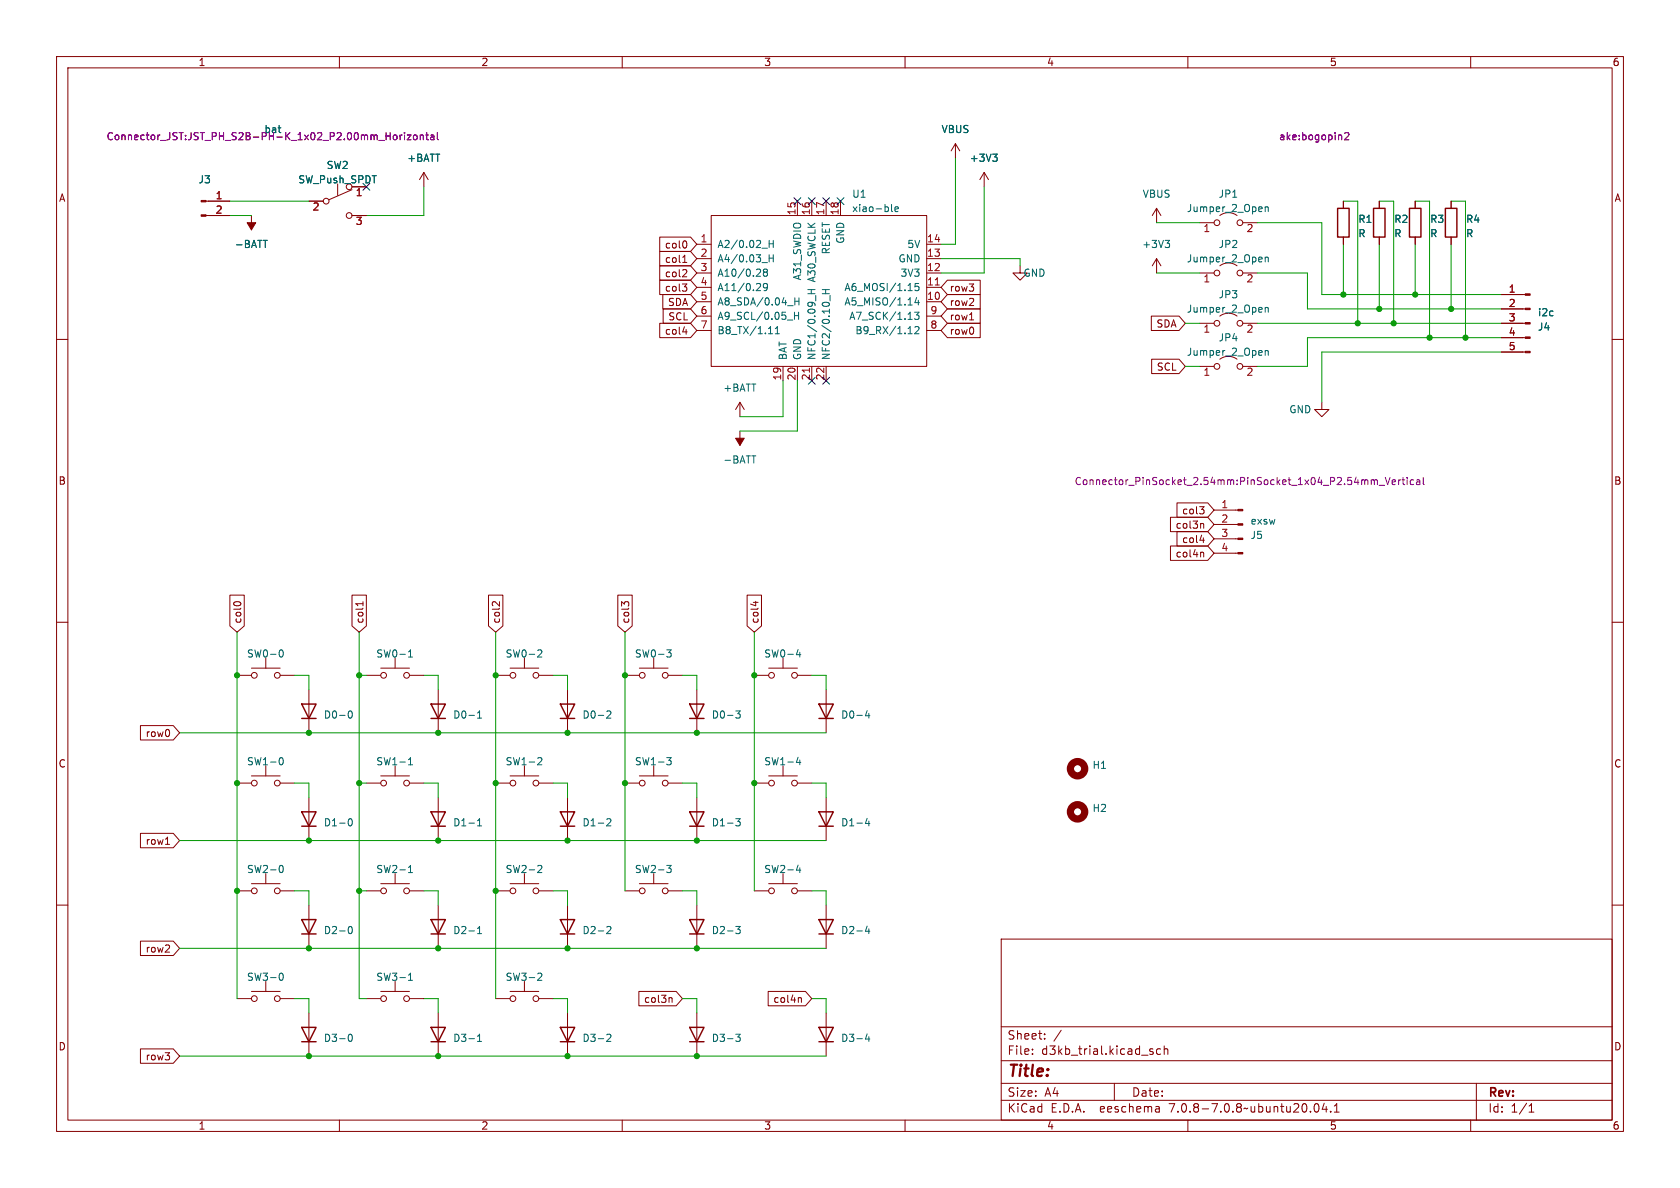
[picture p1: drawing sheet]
<svg xmlns="http://www.w3.org/2000/svg" width="297mm" height="210mm" viewBox="0 0 297 210" stroke-linecap="round" stroke-linejoin="round" font-family="sans-serif">
<g fill="none" stroke="#840000" stroke-width=".18">
<path d="M10 10h277v190h-277zM12 12h273v186h-273zM60 10v2M110 10v2M160 10v2M210 10v2M260 10v2M36.4 38.1h4.2M36.4 35.6h4.2M44.4 38.1v2.5M54.6 35.6h2.5M59.7 32.5v2"/>
<path d="M62.2 38.1h2.6M62.2 33.5l-4 1.8M74.9 30.5l-.7 1.3M74.9 30.5v2.5M74.9 30.5l.8 1.3M125.7 38.1h38.1v26.7h-38.1zM141 35.6v2.5M143.5 35.6v2.5M146 35.6v2.5M148.6 35.6v2.5M168.9 25.4l-.8 1.3M168.9 25.4v2.5"/>
<path d="M168.9 25.4l.8 1.3M174 30.5l-.8 1.3M174 30.5v2.5M174 30.5l.8 1.3M204.5 36.8v2.6M204.5 36.8l-.8 1.3M204.5 36.8l.7 1.3M212.1 39.4h2.5M215.6 38.1a2.54 2.54 0 0 1 3.1 0M219.7 39.4h2.5M237.5 35.6v1.2M243.8 35.6v1.2"/>
<path d="M250.2 35.6v1.2M256.5 35.6v1.2M10 60h2M116.6 44.4h5.5l1.1 1.3-1.1 1.3h-5.5zM116.6 47h5.5l1.1 1.3-1.1 1.2h-5.5zM116.6 49.5h5.5l1.1 1.3-1.1 1.3h-5.5zM116.6 41.9h5.5l1.1 1.3-1.1 1.3h-5.5zM116.6 57.1h5.5l1.1 1.3-1.1 1.3h-5.5zM117.2 52.1h4.9l1.1 1.2-1.1 1.3h-4.9zM117.2 54.6h4.9l1.1 1.3-1.1 1.3h-4.9zM120.6 50.2h.8l-.4 .5M120.7 46.4h.7"/>
<path d="M120.7 58.7h.8M120.9 45.3l.2-.2v1.3M121.2 47.7l.2 .2v.3l-.8 .7h.8M121.2 50.7l.2 .2v.3l-.2 .3M121.2 42.6l.2 .5-.2 .7M121.3 58.2v.9M123.2 48.3h2.5M123.2 43.2h2.5M123.2 53.3h2.5M123.2 50.8h2.5M123.2 45.7h2.5M123.2 55.9h2.5"/>
<path d="M123.2 58.4h2.5M163.8 48.3h2.6M163.8 43.2h2.6M163.8 53.3h2.6M163.8 50.8h2.6M163.8 45.7h2.6M163.8 55.9h2.6M163.8 58.4h2.6M167.5 49.5h5.8v2.6h-5.8l-1.1-1.3zM167.5 52.1h5.8v2.5h-5.8l-1.1-1.3zM167.5 54.6h5.8v2.6h-5.8l-1.1-1.3zM167.5 57.1h5.8v2.6h-5.8l-1.1-1.3z"/>
<path d="M171.4 56.6h.7M180.3 47v1.3h1.3l-1.3 1.2-1.2-1.2h1.2M203.5 55.9h4.9l1.1 1.3-1.1 1.2h-4.9zM204.5 45.7v2.6M204.5 45.7l-.8 1.3M204.5 45.7l.7 1.3M212.1 48.3h2.5M212.1 57.2h2.5M215.6 47a2.54 2.54 0 0 1 3.1 0M215.6 55.9a2.54 2.54 0 0 1 3.1 0M219.7 48.3h2.5M219.7 57.2h2.5"/>
<path d="M237.5 41.9v1.3M243.8 41.9v1.3M250.2 41.9v1.3M256.5 41.9v1.3M265.4 57.2h4.2M265.4 59.7h4.2M265.4 54.6h4.2M265.4 52.1h4.2M285 60h2M130.8 71.1l-.8 1.3M130.8 71.1v2.6M130.8 76.2v2.5"/>
<path d="M130.8 71.1l.8 1.3M138.4 64.8v2.5M141 64.8v2.5M143.5 64.8v2.5M146 64.8v2.5M203.6 63.5h4.8l1.1 1.3-1.1 1.2h-4.8zM212.1 64.8h2.5M215.6 63.5a2.54 2.54 0 0 1 3.1 0M219.7 64.8h2.5M233.7 71.1v1.3h1.2l-1.2 1.3-1.3-1.3h1.3M265.4 62.2h4.2M206.9 96.5h6.6l1.1 1.3-1.1 1.3h-6.6z"/>
<path d="M206.9 91.4h6.6l1.1 1.3-1.1 1.3h-6.6zM208.1 88.9h5.4l1.1 1.3-1.1 1.2h-5.4zM208.1 94h5.4l1.1 1.3-1.1 1.2h-5.4zM212.1 89.6h.8l-.5 .5M212.1 95.5h.8M212.4 97.6l.4 .2v.7M212.4 92.5l.4 .2v.7M212.6 90.1l.3 .2v.3l-.3 .2M212.7 95.1v.8M214.6 97.8h4.2M214.6 95.3h4.2M214.6 92.7h4.2"/>
<path d="M214.6 90.2h4.2M10 110h2M40.6 105.2h2.6v5.4l-1.3 1.2-1.3-1.2zM41.4 106.5l.4-.1 .7 .1M41.9 119.4h2.5M44.4 118.1h5.1M47 116.3v1.8M49.5 119.4h2.6M62.2 105.2h2.6v5.4l-1.3 1.2-1.3-1.2zM64.2 106.4v.7M64.2 106.7h-1.3l.2 .1M64.8 119.4h2.5"/>
<path d="M67.3 118.1h5.1M69.8 116.3v1.8M72.4 119.4h2.5M86.4 105.2h2.5v5.4l-1.3 1.2-1.2-1.2zM87.6 119.4h2.6M88.3 106.4v.7l-.7-.7h-.3l-.3 .2M90.2 118.1h5M92.7 116.3v1.8M95.2 119.4h2.6M109.2 105.2h2.6v5.4l-1.3 1.2-1.3-1.2zM110.4 106.6l.2-.2h.3l.3 .2M110.4 106.8l-.5-.4v.7"/>
<path d="M110.5 119.4h2.5M113 118.1h5.1M115.6 116.3v1.8M118.1 119.4h2.5M132.1 105.2h2.5v5.4l-1.3 1.2-1.2-1.2zM133.2 106.5h.8M133.3 119.4h2.6M133.6 106.3v.8M135.9 118.1h5.1M138.4 116.3v1.8M141 119.4h2.5M285 110h2"/>
<path d="M24.8 128.3h5.8l1.1 1.2-1.1 1.3h-5.8zM41.9 138.4h2.5M44.4 137.2h5.1M47 135.4v1.8M49.5 138.4h2.6M54.6 121.9v7.6M64.8 138.4h2.5M67.3 137.2h5.1M69.8 135.4v1.8M72.4 138.4h2.5M77.5 121.9v7.6M87.6 138.4h2.6"/>
<path d="M90.2 137.2h5M92.7 135.4v1.8M95.2 138.4h2.6M100.3 121.9v7.6M110.5 138.4h2.5M113 137.2h5.1M115.6 135.4v1.8M118.1 138.4h2.5M123.2 121.9v7.6M133.3 138.4h2.6M135.9 137.2h5.1M138.4 135.4v1.8"/>
<path d="M141 138.4h2.5M146 121.9v7.6M10 160h2M24.8 147.3h5.8l1.1 1.3-1.1 1.3h-5.8zM29.3 149.3h.7M41.9 157.5h2.5M44.4 156.2h5.1M47 154.4v1.8M49.5 157.5h2.6M54.6 141v7.6M64.8 157.5h2.5M67.3 156.2h5.1"/>
<path d="M69.8 154.4v1.8M72.4 157.5h2.5M77.5 141v7.6M87.6 157.5h2.6M90.2 156.2h5M92.7 154.4v1.8M95.2 157.5h2.6M100.3 141v7.6M110.5 157.5h2.5M113 156.2h5.1M115.6 154.4v1.8M118.1 157.5h2.5"/>
<path d="M123.2 141v7.6M133.3 157.5h2.6M135.9 156.2h5.1M138.4 154.4v1.8M141 157.5h2.5M146 141v7.6M285 160h2M24.8 166.4h5.8l1.1 1.2-1.1 1.3h-5.8zM41.9 176.5h2.5M44.4 175.3h5.1M47 173.5v1.8M49.5 176.5h2.6"/>
<path d="M54.6 160v7.6M54.6 179.1v7.6M64.8 176.5h2.5M67.3 175.3h5.1M69.8 173.5v1.8M72.4 176.5h2.5M77.5 160v7.6M77.5 179.1v7.6M87.6 176.5h2.6M90.2 175.3h5M92.7 173.5v1.8M95.2 176.5h2.6"/>
<path d="M100.3 160v7.6M100.3 179.1v7.6M112.9 175.3h6.6l1.1 1.2-1.1 1.3h-6.6zM118.5 176.4l.3 .1v.7M123.2 160v7.6M123.2 179.1v7.6M135.8 175.3h6.6l1.1 1.2-1.1 1.3h-6.6zM141.3 176.4l.4 .1v.7M146 160v7.6M146 179.1v7.6M177 166h108v32h-108zM24.8 185.4h5.8l1.1 1.3-1.1 1.3h-5.8z"/>
<path d="M60 198v2M110 198v2M160 198v2M177 194.5h108M177 191.5h108M177 187.5h108M177 181.5h108M182.5 186.3v.1M182.5 185.5v.1M184.7 183.6v.1M184.7 182.8v.1M187.6 182.1l-1.3 2"/>
<path d="M197 191.5v3M203.5 185.9l.3 .1 .1 .2-.2 .2h-.3M203.5 185.4l.3 .1M204.9 195.7l.1 .9M205 196.5l-.2 .1M205 196h-.2M205.2 185.5l-.5-.1-.2 .3v.4l.1 .2h.6M205.8 185.5l.2-.1 .4 .1 .1 .9M205.8 184.9v1.5M210 198v2M232.5 195.2l.2-.1a.81 .81 0 0 1 .6 .6 .81 .81 0 0 1-.3 .8l-.2 .1a.81 .81 0 0 1-.3-1.4zM234.1 195l-.4 1.1h1"/>
<path d="M234.5 195.6v1M235.2 196.5v.1M235.9 196.6h.8M235.9 195.5l.4-.4v1.5M260 198v2M261 191.5v6.5M270.3 196.6h.9M270.3 195.5l.4-.4v1.5"/>
<circle cx="57.7" cy="35.6" r=".51"/>
<circle cx="61.7" cy="38.1" r=".51"/>
<circle cx="61.7" cy="33" r=".51"/>
<circle cx="215.1" cy="39.4" r=".51"/>
<circle cx="219.2" cy="39.4" r=".51"/>
<circle cx="215.1" cy="48.3" r=".51"/>
<circle cx="215.1" cy="57.2" r=".51"/>
<circle cx="219.2" cy="57.2" r=".51"/>
<circle cx="219.2" cy="48.3" r=".51"/>
<circle cx="215.1" cy="64.8" r=".51"/>
<circle cx="219.2" cy="64.8" r=".51"/>
<circle cx="45" cy="119.4" r=".51"/>
<circle cx="49" cy="119.4" r=".51"/>
<circle cx="67.8" cy="119.4" r=".51"/>
<circle cx="71.9" cy="119.4" r=".51"/>
<circle cx="90.7" cy="119.4" r=".51"/>
<circle cx="94.7" cy="119.4" r=".51"/>
<circle cx="113.5" cy="119.4" r=".51"/>
<circle cx="117.6" cy="119.4" r=".51"/>
<circle cx="136.4" cy="119.4" r=".51"/>
<circle cx="140.5" cy="119.4" r=".51"/>
<circle cx="45" cy="138.4" r=".51"/>
<circle cx="49" cy="138.4" r=".51"/>
<circle cx="67.8" cy="138.4" r=".51"/>
<circle cx="71.9" cy="138.4" r=".51"/>
<circle cx="90.7" cy="138.4" r=".51"/>
<circle cx="94.7" cy="138.4" r=".51"/>
<circle cx="113.5" cy="138.4" r=".51"/>
<circle cx="117.6" cy="138.4" r=".51"/>
<circle cx="136.4" cy="138.4" r=".51"/>
<circle cx="140.5" cy="138.4" r=".51"/>
<circle cx="45" cy="157.5" r=".51"/>
<circle cx="49" cy="157.5" r=".51"/>
<circle cx="67.8" cy="157.5" r=".51"/>
<circle cx="71.9" cy="157.5" r=".51"/>
<circle cx="90.7" cy="157.5" r=".51"/>
<circle cx="94.7" cy="157.5" r=".51"/>
<circle cx="113.5" cy="157.5" r=".51"/>
<circle cx="117.6" cy="157.5" r=".51"/>
<circle cx="136.4" cy="157.5" r=".51"/>
<circle cx="140.5" cy="157.5" r=".51"/>
<circle cx="45" cy="176.5" r=".51"/>
<circle cx="49" cy="176.5" r=".51"/>
<circle cx="67.8" cy="176.5" r=".51"/>
<circle cx="71.9" cy="176.5" r=".51"/>
<circle cx="90.7" cy="176.5" r=".51"/>
<circle cx="94.7" cy="176.5" r=".51"/>
</g>
<g fill="none" stroke="#006464" stroke-width=".18">
<path d="M157.6 36.1v1.1l.2 .2M158.2 37l.6-.1v-.3h-.4l-.2 .1 .1 .6h.5M175.5 27.2h.8l-.4 .5M176 27.7l.3 .3v.3l-.3 .2M223.7 36.6v.8M223.7 36.7l.2-.1h.3v.8M46.5 42.5h.8M134.3 50.2l.2 .2-.1 .3-.7 .7h.8M134.3 47.6l.2 .2-.1 .3-.7 .7h.8M134.7 43.9h1M134.7 46.4h1M135.2 48.1l-.3 .3 .1 .3 .2 .1h.4l.1-.2v-.2l-.3-.3"/>
<path d="M135.2 48.1l-.3-.2 .3-.3h.2l.3 .2-.3 .3M135.2 48.1h.2M135.7 50.7l-.3 .2-.3-.1-.2-.1 .2-.5 .3-.1 .2 .1a.84 .84 0 0 1-.3 1.2h-.2M135.9 59h.7M136 42.5v1.3M136 45v1.3M136 43.1h.7M136 45.6h.7M136.7 42.5v1.3M136.7 45v1.3M137.1 59h.7M137.1 58.1l.3-.4v1.3"/>
<path d="M139.2 56.6h1M139.2 54h1M140.5 55.2v1.3M140.5 55.8h.7M140.5 52.6v1.3M140.5 53.3h.7M141.2 55.2v1.3M141.2 52.6v1.3M142.8 51.9h1.3M142.8 51.2h1.3M143.4 51.2v.7M144.2 52.2v1"/>
<path d="M145.4 51.9h1.2M145.4 51.2h1.2M146 51.2v.7M146.8 52.2v1M160.5 59h.8M161.7 55.2h.8l-.5 .5 .4 .1v.5l-.2 .2-.5-.2M161.7 57.9l.5-.2 .3 .4-.8 .9h.8M162 52.6l-.3 .9h.8M162.4 53.1v.8M162.4 50.1h-.6l-.1 .6 .2-.1 .5 .1 .1 .1-.1 .5-.2 .1-.5-.1M206 42.5h.8l-.5 .5M206.5 43l.3 .2v.3l-.3 .3"/>
<path d="M223.7 45.5v.8M223.7 54.3v.9M223.7 45.6l.2-.1h.3v.8M223.7 54.5l.2-.2 .3 .1v.8M223.7 62v.8M223.7 62.1l.2-.1h.3v.8M132.9 80.6h.7M49.5 115l.2-.1a.68 .68 0 0 1 .4 .6 .68 .68 0 0 1-.4 .6l-.2-.1M72.2 116.1h.7M72.2 115.2l.4-.3v1.2M95.1 114.9h.5l.2 .3-.8 .9h.8M117.9 114.9h.8l-.5 .5 .4 .1 .1 .4-.3 .2h-.4"/>
<path d="M141.1 114.8l-.3 .9h.8M141.4 115.3v.8M49.5 134.1l.2-.2a.68 .68 0 0 1 .4 .7 .68 .68 0 0 1-.4 .6l-.2-.1M61.7 125.7h.2a.68 .68 0 0 1 .4 .6 .68 .68 0 0 1-.4 .6 .84 .84 0 0 1-.2-1.2zM72.2 135.2h.7M72.2 134.3l.4-.4v1.3M84.4 126.9h.7M84.4 126l.4-.3v1.2M95.1 134l.5-.1 .2 .4-.8 .9h.8M107.3 125.8l.5-.1 .2 .3-.8 .9h.8M117.9 133.9h.8l-.5 .5 .4 .1 .1 .5-.3 .2h-.4M130.1 125.7h.8l-.5 .5 .4 .1v.5l-.2 .1-.5-.1"/>
<path d="M141.1 133.9l-.3 .9h.8M141.4 134.4v.8M153.3 125.6l-.3 .9h.8M153.6 126.1v.8M49.5 153.1l.2-.1a.68 .68 0 0 1 .4 .6 .68 .68 0 0 1-.4 .6l-.2-.1M61.7 144.8l.2-.1a.68 .68 0 0 1 .4 .7 .68 .68 0 0 1-.4 .6 .84 .84 0 0 1-.2-1.2zM72.2 153.3l.4-.3v1.2M72.2 154.2h.7M84.4 145.1l.4-.4v1.3M84.4 146h.7M95.1 153h.5l.2 .3-.8 .9h.8M107.3 144.8l.5-.1 .2 .4-.8 .9h.8"/>
<path d="M117.9 153h.8l-.5 .5 .4 .1 .1 .4-.3 .2h-.4M130.1 144.7h.8l-.5 .5 .4 .1v.6l-.2 .1-.5-.1M141.1 152.9l-.3 .9h.8M141.4 153.4v.8M153.3 144.7l-.3 .9h.8M153.6 145.1v.9M49.5 172.2l.2-.2a.68 .68 0 0 1 .4 .7 .68 .68 0 0 1-.4 .6l-.2-.1M61.7 163.8h.2a.68 .68 0 0 1 .4 .6 .68 .68 0 0 1-.4 .6 .84 .84 0 0 1-.2-1.2zM72.2 172.4l.4-.4v1.3M72.2 173.3h.7M84.4 164.1l.4-.3v1.2M84.4 165h.7"/>
<path d="M95.1 172.1l.5-.1 .2 .4-.8 .9h.8M107.3 163.9l.5-.1 .2 .3-.8 .9h.8M130.1 163.8h.8l-.5 .5 .4 .1v.5l-.2 .1-.5-.1M153.3 163.7l-.3 .9h.8M153.6 164.2v.8M61.7 182.9l.2-.1a.68 .68 0 0 1 .4 .7 .68 .68 0 0 1-.4 .6 .84 .84 0 0 1-.2-1.2zM84.4 183.2l.4-.4v1.3M84.4 184.1h.7M107.3 182.9l.5-.1 .2 .4-.8 .9h.8M130.1 182.8h.8l-.5 .5 .4 .1v.6l-.2 .1-.5-.1M153.3 182.8l-.3 .9h.8M153.6 183.2v.9"/>
</g>
<g fill="#840000" stroke="#840000" stroke-width=".18">
<path d="M35.6 38h.8v.2h-.8z"/>
<path d="M35.6 35.4h.8v.3h-.8z"/>
<path d="M43.7 39.4h1.5l-.8 1.2z"/>
<path d="M218.8 97.7h.9v.2h-.9z"/>
<path d="M218.8 95.1h.9v.3h-.9z"/>
<path d="M218.8 92.6h.9v.2h-.9z"/>
<path d="M218.8 90h.9v.3h-.9z"/>
<path d="M269.6 62.1h.9v.3h-.9z"/>
<path d="M269.6 59.6h.9v.2h-.9z"/>
<path d="M269.6 57h.9v.3h-.9z"/>
<path d="M269.6 54.5h.9v.2h-.9z"/>
<path d="M269.6 51.9h.9v.3h-.9z"/>
<path d="M130 77.5h1.6l-.8 1.2z"/>
</g>
<g fill="none" stroke="#840084" stroke-width=".18">
<path d="M69.9 23.9l.3 .2v.4l-.3 .2M70.7 23.9v.8M71.1 23.9l-.4 .2M71.5 23.4v.2M71.5 23.9v.8M72 23.9h.7l-.7 .8h.7M73.1 24l.2-.1 .4 .1 .1 .5-.2 .1-.3 .1-.2-.1zM74.3 24l.2-.1h.3v.8M74.3 23.9v.8M75.3 23.9h.4M75.4 23.4v1.1l.3 .2M76.2 23.9h.5v.8"/>
<path d="M76.7 24.2h-.4l-.2 .2 .2 .3 .4-.1M77.3 23.4v1.1l.2 .2M237.1 23.9l.1 .8M237.7 23.6l.5-.2 .3 .4-.8 .9h.8M243.8 85.8h1M244.9 84.4l.4 1.3 .4-1.3M246.1 85.2l.6-.1v-.2l-.4-.1-.2 .2 .1 .6h.5M247.3 84.8v.9M247.6 84.8l-.3 .3M247.9 84.8h.4M248 84.4v1.1l.3 .2M248.8 84.4v.1"/>
<path d="M248.8 84.8v.9M249.9 84.9l-.3-.1-.3 .3 .1 .5h.5M250.5 84.9h.4l.1 .8M251 85.1l-.4 .1-.2 .2 .2 .3 .4-.1M251.6 84.4v1.1l.2 .2"/>
</g>
<g fill="none" stroke="#840000" stroke-width=".25">
<path d="M236.5 36.8h2v5.1h-2zM242.8 36.8h2.1v5.1h-2.1zM249.2 36.8h2v5.1h-2zM255.5 36.8h2.1v5.1h-2.1zM53.3 124.5h2.6l-1.3 2.5zM53.3 127h2.6M76.2 124.5h2.5l-1.2 2.5zM76.2 127h2.5M99.1 124.5h2.5l-1.3 2.5zM99.1 127h2.5M121.9 124.5h2.6l-1.3 2.5zM121.9 127h2.6"/>
<path d="M144.8 124.5h2.5l-1.3 2.5zM144.8 127h2.5M53.3 143.5h2.6l-1.3 2.6zM53.3 146.1h2.6M76.2 143.5h2.5l-1.2 2.6zM76.2 146.1h2.5M99.1 143.5h2.5l-1.3 2.6zM99.1 146.1h2.5M121.9 143.5h2.6l-1.3 2.6zM121.9 146.1h2.6M144.8 143.5h2.5l-1.3 2.6zM144.8 146.1h2.5"/>
<path d="M53.3 162.6h2.6l-1.3 2.5zM53.3 165.1h2.6M76.2 162.6h2.5l-1.2 2.5zM76.2 165.1h2.5M99.1 162.6h2.5l-1.3 2.5zM99.1 165.1h2.5M121.9 162.6h2.6l-1.3 2.5zM121.9 165.1h2.6M144.8 162.6h2.5l-1.3 2.5zM144.8 165.1h2.5M53.3 181.6h2.6l-1.3 2.6zM53.3 184.2h2.6"/>
<path d="M76.2 181.6h2.5l-1.2 2.6zM76.2 184.2h2.5M99.1 181.6h2.5l-1.3 2.6zM99.1 184.2h2.5M121.9 181.6h2.6l-1.3 2.6zM121.9 184.2h2.6M144.8 181.6h2.5l-1.3 2.6zM144.8 184.2h2.5"/>
</g>
<g fill="none" stroke="#840000" stroke-width="1.3">
<circle cx="190.5" cy="135.9" r="1.27"/>
<circle cx="190.5" cy="143.5" r="1.27"/>
</g>
<path d="M165.3 50.4h.8M143.1 65.1v.7" fill="none" stroke="#a90000" stroke-width=".18"/>
<g fill="none" stroke="#009600" stroke-width=".18">
<path d="M40.6 38.1h3.8M40.6 35.6h14M74.9 33v5.1h-10.1M168.9 27.9v15.3h-2.5M174 33v15.3h-7.6M204.5 39.4h7.6M222.2 39.4h11.5v12.7h31.7M237.5 35.6h2.5v21.6M243.8 35.6h2.6v21.6M250.2 35.6h2.5v24.1M256.5 35.6h2.6v24.1M166.4 45.7h13.9v1.3"/>
<path d="M204.5 48.3h7.6M209.5 57.2h2.6M222.2 48.3h8.9v6.3h34.3M222.2 57.2h43.2M237.5 43.2v8.9M243.8 43.2v11.4M250.2 43.2v8.9M256.5 43.2v11.4M265.4 59.7h-34.3v5.1h-8.9M138.4 67.3v6.4h-7.6M141 67.3v8.9h-10.2M209.5 64.8h2.6"/>
<path d="M265.4 62.2h-31.7v8.9M41.9 111.8v64.7M52.1 119.4h2.5v2.5M63.5 119.4h1.3M63.5 111.8v64.7h1.3M74.9 119.4h2.6v2.5M87.6 111.8v64.7M97.8 119.4h2.5v2.5M110.5 111.8v45.7M120.6 119.4h2.6v2.5M133.3 111.8v45.7M143.5 119.4h2.5v2.5"/>
<path d="M31.7 129.5h114.3M52.1 138.4h2.5v2.6M63.5 138.4h1.3M74.9 138.4h2.6v2.6M97.8 138.4h2.5v2.6M120.6 138.4h2.6v2.6M143.5 138.4h2.5v2.6M31.7 148.6h114.3M52.1 157.5h2.5v2.5M63.5 157.5h1.3M74.9 157.5h2.6v2.5M97.8 157.5h2.5v2.5"/>
<path d="M120.6 157.5h2.6v2.5M143.5 157.5h2.5v2.5M31.7 167.6h114.3M52.1 176.5h2.5v2.6M74.9 176.5h2.6v2.6M97.8 176.5h2.5v2.6M120.6 176.5h2.6v2.6M143.5 176.5h2.5v2.6M31.7 186.7h114.3"/>
</g>
<g fill="none" stroke="#000084" stroke-width=".18">
<path d="M64.2 32.4l1.2 1.2M65.4 32.4l-1.2 1.2M140.4 35l1.2 1.2M141.6 35l-1.2 1.2M142.9 35l1.2 1.2M144.1 35l-1.2 1.2M145.4 35l1.3 1.2M146.7 35l-1.3 1.2M148 35l1.2 1.2M149.2 35l-1.2 1.2M142.9 66.7l1.2 1.2M144.1 66.7l-1.2 1.2"/>
<path d="M145.4 66.7l1.3 1.2M146.7 66.7l-1.3 1.2"/>
</g>
<g fill="#009600" stroke="#009600" stroke-width=".18">
<circle cx="100.3" cy="148.6" r=".46"/>
<circle cx="123.2" cy="148.6" r=".46"/>
<circle cx="100.3" cy="186.7" r=".46"/>
<circle cx="77.5" cy="186.7" r=".46"/>
<circle cx="123.2" cy="186.7" r=".46"/>
<circle cx="123.2" cy="167.6" r=".46"/>
<circle cx="100.3" cy="167.6" r=".46"/>
<circle cx="87.6" cy="157.5" r=".46"/>
<circle cx="77.5" cy="167.6" r=".46"/>
<circle cx="77.5" cy="148.6" r=".46"/>
<circle cx="63.5" cy="138.4" r=".46"/>
<circle cx="63.5" cy="119.4" r=".46"/>
<circle cx="87.6" cy="138.4" r=".46"/>
<circle cx="77.5" cy="129.5" r=".46"/>
<circle cx="41.9" cy="119.4" r=".46"/>
<circle cx="54.6" cy="129.5" r=".46"/>
<circle cx="41.9" cy="138.4" r=".46"/>
<circle cx="252.7" cy="59.7" r=".46"/>
<circle cx="250.2" cy="52.1" r=".46"/>
<circle cx="240" cy="57.2" r=".46"/>
<circle cx="237.5" cy="52.1" r=".46"/>
<circle cx="246.4" cy="57.2" r=".46"/>
<circle cx="243.8" cy="54.6" r=".46"/>
<circle cx="259.1" cy="59.7" r=".46"/>
<circle cx="256.5" cy="54.6" r=".46"/>
<circle cx="123.2" cy="129.5" r=".46"/>
<circle cx="133.3" cy="138.4" r=".46"/>
<circle cx="110.5" cy="119.4" r=".46"/>
<circle cx="100.3" cy="129.5" r=".46"/>
<circle cx="110.5" cy="138.4" r=".46"/>
<circle cx="54.6" cy="186.7" r=".46"/>
<circle cx="54.6" cy="167.6" r=".46"/>
<circle cx="54.6" cy="148.6" r=".46"/>
<circle cx="63.5" cy="157.5" r=".46"/>
<circle cx="41.9" cy="157.5" r=".46"/>
<circle cx="133.3" cy="119.4" r=".46"/>
<circle cx="87.6" cy="119.4" r=".46"/>
</g>
<text font-size="2.8" fill="#840000" x="178" y="190.9">Title:</text>
<g font-size="2.1" fill="#840000">
<text x="178" y="184">Sheet:</text>
<text x="178" y="186.7">File:</text>
<text x="184.1" y="186.7">d3kb_trial.kicad_sch</text>
<text x="178" y="196.9">KiCad</text>
<text x="178" y="194.1">Size:</text>
<text x="184.7" y="194.1">A4</text>
<text x="185.7" y="196.9">E.D.A.</text>
<text x="194.6" y="196.9">eeschema</text>
<text x="200" y="194.1">Date:</text>
<text x="207" y="196.9">7.0.8-7.0.8~ubuntu20.04.1</text>
<text x="263" y="194.3">Rev:</text>
<text x="263" y="196.9">Id:</text>
<text x="267.1" y="196.9">1/1</text>
</g>
<g font-size="1.8" fill="#840000">
<text x="35" y="11.9">1</text>
<text x="85" y="11.9">2</text>
<text x="135" y="11.9">3</text>
<text x="185" y="11.9">4</text>
<text x="235" y="11.9">5</text>
<text x="285" y="11.9">6</text>
<text x="10.3" y="35.9">A</text>
<text x="52.6" y="32.6">SW_Push_SPDT</text>
<text x="285.3" y="35.9">A</text>
<text x="117.4" y="46.7">col1</text>
<text x="117.4" y="44.1">col0</text>
<text x="117.4" y="49.2">col2</text>
<text x="117.4" y="51.8">col3</text>
<text x="167.8" y="51.8">row3</text>
<text x="117.4" y="59.4">col4</text>
<text x="118" y="54.3">SDA</text>
<text x="118.1" y="56.8">SCL</text>
<text x="167.8" y="54.3">row2</text>
<text x="167.8" y="56.8">row1</text>
<text x="167.8" y="59.4">row0</text>
<text x="204.3" y="58.1">SDA</text>
<text x="204.4" y="65.7">SCL</text>
<text x="10.3" y="85.9">B</text>
<text x="285.3" y="85.9">B</text>
<text x="207.7" y="93.7">col3n</text>
<text x="208.9" y="91.1">col3</text>
<text x="207.7" y="98.7">col4n</text>
<text x="208.9" y="96.2">col4</text>
<text x="42.9" y="110.3" transform="rotate(-90 42.9 110.3)">col0</text>
<text x="64.5" y="110.3" transform="rotate(-90 64.5 110.3)">col1</text>
<text x="88.6" y="110.3" transform="rotate(-90 88.6 110.3)">col2</text>
<text x="111.4" y="110.3" transform="rotate(-90 111.4 110.3)">col3</text>
<text x="134.3" y="110.3" transform="rotate(-90 134.3 110.3)">col4</text>
<text x="25.6" y="130.5">row0</text>
<text x="10.3" y="135.9">C</text>
<text x="285.3" y="135.9">C</text>
<text x="25.6" y="149.5">row1</text>
<text x="25.6" y="168.6">row2</text>
<text x="113.8" y="177.5">col3n</text>
<text x="136.6" y="177.5">col4n</text>
<text x="10.3" y="185.9">D</text>
<text x="285.3" y="185.9">D</text>
<text x="25.6" y="187.6">row3</text>
<text x="35" y="199.9">1</text>
<text x="85" y="199.9">2</text>
<text x="135" y="199.9">3</text>
<text x="185" y="199.9">4</text>
<text x="235" y="199.9">5</text>
<text x="285" y="199.9">6</text>
</g>
<g font-size="1.8" fill="#840084">
<text x="46.6" y="23.7">bat</text>
<text x="18.7" y="25">Connector_JST:JST_PH_S2B-PH-K_1x02_P2.00mm_Horizontal</text>
<text x="226" y="25">ake:bogopin2</text>
<text x="189.9" y="86">Connector_PinSocket_2.54mm:PinSocket_1x04_P2.54mm_Vertical</text>
</g>
<g font-size="1.8" fill="#006464">
<text x="166.4" y="23.7">VBUS</text>
<text x="71.9" y="28.8">+BATT</text>
<text x="171.3" y="28.8">+3V3</text>
<text x="35" y="32.6">J3</text>
<text x="57.7" y="30.1">SW2</text>
<text x="150.6" y="35.2">U1</text>
<text x="201.9" y="35.2">VBUS</text>
<text x="215.3" y="35.2">JP1</text>
<text x="150.6" y="37.7">xiao-ble</text>
<text x="209.7" y="37.7">Jumper_2_Open</text>
<text x="240" y="39.6">R1</text>
<text x="246.4" y="39.6">R2</text>
<text x="252.7" y="39.6">R3</text>
<text x="259.1" y="39.6">R4</text>
<text x="41.4" y="44">-BATT</text>
<text x="126.7" y="44">A2/0.02_H</text>
<text x="126.7" y="46.6">A4/0.03_H</text>
<text x="146.9" y="45.1" transform="rotate(-90 146.9 45.1)">RESET</text>
<text x="149.5" y="43.2" transform="rotate(-90 149.5 43.2)">GND</text>
<text x="158.7" y="46.6">GND</text>
<text x="160.3" y="44">5V</text>
<text x="201.8" y="44">+3V3</text>
<text x="209.7" y="46.6">Jumper_2_Open</text>
<text x="215.3" y="44">JP2</text>
<text x="240" y="42.1">R</text>
<text x="246.4" y="42.1">R</text>
<text x="252.7" y="42.1">R</text>
<text x="259.1" y="42.1">R</text>
<text x="126.7" y="49.1">A10/0.28</text>
<text x="126.7" y="51.7">A11/0.29</text>
<text x="141.8" y="49.7" transform="rotate(-90 141.8 49.7)">A31_SWDIO</text>
<text x="144.4" y="50" transform="rotate(-90 144.4 50)">A30_SWCLK</text>
<text x="149.2" y="51.7">A6_MOSI/1.15</text>
<text x="159.1" y="49.1">3V3</text>
<text x="180.8" y="49.1">GND</text>
<text x="215.3" y="52.9">JP3</text>
<text x="126.7" y="54.2">A8_SDA/0.04_H</text>
<text x="126.7" y="56.7">A9_SCL/0.05_H</text>
<text x="126.7" y="59.3">B8_TX/1.11</text>
<text x="149.2" y="54.2">A5_MISO/1.14</text>
<text x="150" y="56.7">A7_SCK/1.13</text>
<text x="151.1" y="59.3">B9_RX/1.12</text>
<text x="209.7" y="55.5">Jumper_2_Open</text>
<text x="271.8" y="58.6">J4</text>
<text x="271.8" y="56.1">i2c</text>
<text x="139.3" y="63.8" transform="rotate(-90 139.3 63.8)">BAT</text>
<text x="141.8" y="63.8" transform="rotate(-90 141.8 63.8)">GND</text>
<text x="144.4" y="63.8" transform="rotate(-90 144.4 63.8)">NFC1/0.09_H</text>
<text x="146.9" y="63.8" transform="rotate(-90 146.9 63.8)">NFC2/0.10_H</text>
<text x="209.7" y="63.1">Jumper_2_Open</text>
<text x="215.3" y="60.6">JP4</text>
<text x="127.8" y="69.4">+BATT</text>
<text x="227.8" y="73.3">GND</text>
<text x="127.8" y="82.1">-BATT</text>
<text x="221" y="95.5">J5</text>
<text x="221" y="92.9">exsw</text>
<text x="43.6" y="116.4">SW0-0</text>
<text x="66.4" y="116.4">SW0-1</text>
<text x="89.3" y="116.4">SW0-2</text>
<text x="112.1" y="116.4">SW0-3</text>
<text x="135" y="116.4">SW0-4</text>
<text x="57.2" y="127.2">D0-0</text>
<text x="80" y="127.2">D0-1</text>
<text x="102.9" y="127.2">D0-2</text>
<text x="125.7" y="127.2">D0-3</text>
<text x="148.6" y="127.2">D0-4</text>
<text x="43.6" y="135.5">SW1-0</text>
<text x="66.4" y="135.5">SW1-1</text>
<text x="89.3" y="135.5">SW1-2</text>
<text x="112.1" y="135.5">SW1-3</text>
<text x="135" y="135.5">SW1-4</text>
<text x="193" y="136.1">H1</text>
<text x="193" y="143.7">H2</text>
<text x="57.2" y="146.3">D1-0</text>
<text x="80" y="146.3">D1-1</text>
<text x="102.9" y="146.3">D1-2</text>
<text x="125.7" y="146.3">D1-3</text>
<text x="148.6" y="146.3">D1-4</text>
<text x="43.6" y="154.5">SW2-0</text>
<text x="66.4" y="154.5">SW2-1</text>
<text x="89.3" y="154.5">SW2-2</text>
<text x="112.1" y="154.5">SW2-3</text>
<text x="135" y="154.5">SW2-4</text>
<text x="57.2" y="165.3">D2-0</text>
<text x="80" y="165.3">D2-1</text>
<text x="102.9" y="165.3">D2-2</text>
<text x="125.7" y="165.3">D2-3</text>
<text x="148.6" y="165.3">D2-4</text>
<text x="43.6" y="173.6">SW3-0</text>
<text x="66.4" y="173.6">SW3-1</text>
<text x="89.3" y="173.6">SW3-2</text>
<text x="57.2" y="184.4">D3-0</text>
<text x="80" y="184.4">D3-1</text>
<text x="102.9" y="184.4">D3-2</text>
<text x="125.7" y="184.4">D3-3</text>
<text x="148.6" y="184.4">D3-4</text>
</g>
<g font-size="1.8" fill="#a90000">
<text x="38" y="35.3">1</text>
<text x="62.8" y="35">1</text>
<text x="38" y="37.8">2</text>
<text x="55.2" y="37.5">2</text>
<text x="62.8" y="40.1">3</text>
<text x="140.7" y="38.1" transform="rotate(-90 140.7 38.1)">15</text>
<text x="143.3" y="38.1" transform="rotate(-90 143.3 38.1)">16</text>
<text x="145.8" y="38.1" transform="rotate(-90 145.8 38.1)">17</text>
<text x="148.3" y="38.1" transform="rotate(-90 148.3 38.1)">18</text>
<text x="212.7" y="41.4">1</text>
<text x="220.3" y="41.4">2</text>
<text x="123.8" y="42.9">1</text>
<text x="123.8" y="45.5">2</text>
<text x="163.8" y="45.5">13</text>
<text x="163.8" y="42.9">14</text>
<text x="123.8" y="48">3</text>
<text x="123.8" y="50.5">4</text>
<text x="123.8" y="53.1">5</text>
<text x="163.8" y="53.1">10</text>
<text x="163.8" y="50.5">11</text>
<text x="163.8" y="48">12</text>
<text x="212.7" y="50.2">1</text>
<text x="220.3" y="50.2">2</text>
<text x="266.6" y="51.8">1</text>
<text x="123.8" y="55.6">6</text>
<text x="123.8" y="58.2">7</text>
<text x="164.4" y="58.2">8</text>
<text x="164.4" y="55.6">9</text>
<text x="212.7" y="59.1">1</text>
<text x="220.3" y="59.1">2</text>
<text x="266.6" y="54.4">2</text>
<text x="266.6" y="56.9">3</text>
<text x="266.6" y="59.4">4</text>
<text x="266.6" y="62">5</text>
<text x="138.2" y="67.4" transform="rotate(-90 138.2 67.4)">19</text>
<text x="140.7" y="67.4" transform="rotate(-90 140.7 67.4)">20</text>
<text x="143.3" y="67.4" transform="rotate(-90 143.3 67.4)">21</text>
<text x="145.8" y="67.4" transform="rotate(-90 145.8 67.4)">22</text>
<text x="212.7" y="66.8">1</text>
<text x="220.3" y="66.8">2</text>
<text x="215.8" y="89.9">1</text>
<text x="215.8" y="92.5">2</text>
<text x="215.8" y="95">3</text>
<text x="215.8" y="97.5">4</text>
</g>
</svg>
